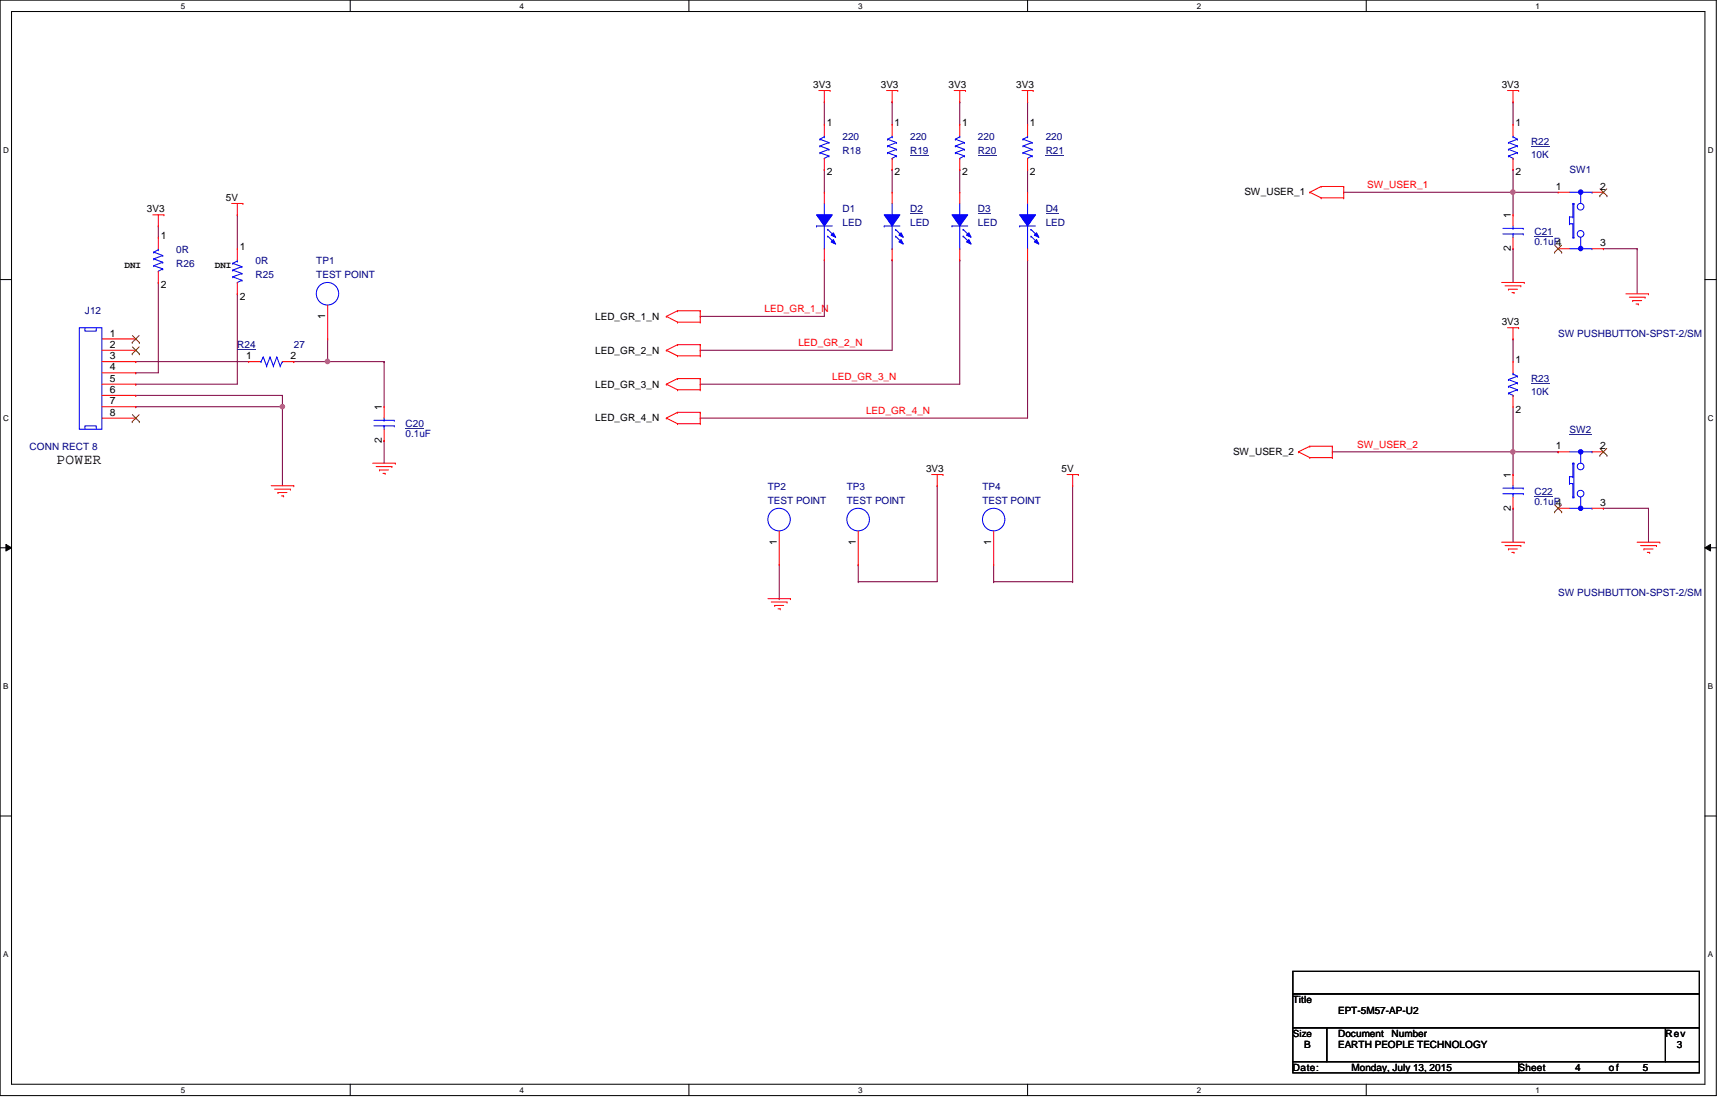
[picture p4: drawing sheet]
<svg xmlns="http://www.w3.org/2000/svg" width="432mm" height="279mm" viewBox="0 0 432 279" stroke-linecap="round" stroke-linejoin="round" font-family="sans-serif">
<path d="M0 0h428.6v273.6h-428.6zM2.9 2.9h422.9v267.8h-422.9z" fill="none" stroke="#000" stroke-width=".25"/>
<g fill="#fff">
<path d="M45.2 .4h1.1v2.2h-1.1z"/>
<path d="M45.2 271.1h1.1v2.2h-1.1z"/>
</g>
<path d="M87.5 0v2.9M87.5 270.7v2.9" fill="none" stroke="#000" stroke-width=".25"/>
<g fill="#fff">
<path d="M129.8 .4h1.1v2.2h-1.1z"/>
<path d="M129.8 271.1h1.1v2.2h-1.1z"/>
</g>
<path d="M172 0v2.9M172 270.7v2.9" fill="none" stroke="#000" stroke-width=".25"/>
<g fill="#fff">
<path d="M214.3 .4h1.1v2.2h-1.1z"/>
<path d="M214.3 271.1h1.1v2.2h-1.1z"/>
</g>
<path d="M256.6 0v2.9M256.6 270.7v2.9" fill="none" stroke="#000" stroke-width=".25"/>
<g fill="#fff">
<path d="M298.9 .4h1.1v2.2h-1.1z"/>
<path d="M298.9 271.1h1.1v2.2h-1.1z"/>
</g>
<path d="M341.2 0v2.9M341.2 270.7v2.9" fill="none" stroke="#000" stroke-width=".25"/>
<g fill="#fff">
<path d="M383.5 .4h1.1v2.2h-1.1z"/>
<path d="M383.5 271.1h1.1v2.2h-1.1z"/>
<path d="M.8 36.3h1.4v2.3h-1.4z"/>
<path d="M426.5 36.3h1.4v2.3h-1.4z"/>
<path d="M.8 103.3h1.4v2.2h-1.4z"/>
<path d="M426.5 103.3h1.4v2.2h-1.4z"/>
</g>
<path d="M0 69.8h2.9M425.8 69.8h2.8" fill="none" stroke="#000" stroke-width=".25"/>
<g fill="#fff">
<path d="M.8 170.2h1.3v2.3h-1.3z"/>
<path d="M426.5 170.2h1.3v2.3h-1.3z"/>
</g>
<path d="M0 136.8h2.9M1.5 135.9l1.4 .9-1.4 .8zM425.8 136.8l1.4-.9v1.7zM425.8 136.8h2.8" fill="none" stroke="#000" stroke-width=".25"/>
<path d="M1.5 135.9l1.4 .9-1.4 .8zM425.8 136.8l1.4-.9v1.7z" fill="#000"/>
<g fill="#fff">
<path d="M.8 237.2h1.3v2.2h-1.3z"/>
<path d="M426.5 237.2h1.3v2.2h-1.3z"/>
</g>
<path d="M0 203.8h2.9M425.8 203.8h2.8" fill="none" stroke="#000" stroke-width=".25"/>
<path d="M33.9 101.6h.1M33.9 101.6h36.6M174.9 104.4h.1M174.9 104.4h81.7" fill="none" stroke="#800040" stroke-width=".25"/>
<circle cx="70.5" cy="101.5" r=".55" fill="#f0f"/>
<circle cx="70.5" cy="101.5" r=".55" fill="none" stroke="#f0f" stroke-width=".25"/>
<g fill="none" stroke="#800040" stroke-width=".25">
<path d="M256.6 42.3h.1M256.6 42.3v5.7M33.9 98.7h.1M33.9 98.7h36.6M70.5 98.7h.1M70.5 98.7v22.6M73.4 90.3h.1M73.4 90.3h22.5M95.9 90.3h.1M95.9 90.3v11.3M70.5 101.6h.1M95.9 110h.1"/>
<path d="M95.9 110v5.7M194.6 149.5h.1M194.6 141v8.5"/>
</g>
<circle cx="81.8" cy="90.2" r=".56" fill="#f0f"/>
<circle cx="81.8" cy="90.2" r=".56" fill="none" stroke="#f0f" stroke-width=".25"/>
<path d="M335.6 48h.1M335.6 48h42.3M377.9 62.1h.1M377.9 62.1v8.4M33.9 90.3h.1M33.9 90.3h28.2" fill="none" stroke="#800040" stroke-width=".25"/>
<circle cx="377.8" cy="48" r=".56" fill="#f0f"/>
<circle cx="377.8" cy="48" r=".56" fill="none" stroke="#f0f" stroke-width=".25"/>
<g fill="none" stroke="#800040" stroke-width=".25">
<path d="M205.9 25.4h.1M205.9 25.4v5.7M222.8 25.4h.1M222.8 25.4v5.7M239.7 25.4h.1M239.7 25.4v5.7M256.6 25.4h.1M256.6 25.4v5.7M377.9 25.4h.1M377.9 25.4v5.7M39.5 56.4h.1M39.5 56.4v2.9"/>
<path d="M59.3 53.6h.1M59.3 53.6v8.5M205.9 42.3h.1M205.9 42.3v5.7M222.8 42.3h.1M222.8 42.3v5.7M239.7 42.3h.1M239.7 42.3v5.7M377.9 48h.1M377.9 42.3h.1M377.9 42.3v5.7M377.9 48h11.2"/>
<path d="M39.5 70.5h.1M39.5 70.5v22.6h-5.6M59.3 73.4h.1M59.3 73.4v22.5h-25.4M174.9 79h.1M205.9 64.9h.1M205.9 64.9v14.1h-31M222.8 64.9h.1M222.8 64.9v22.6h-47.9M239.7 64.9h.1M239.7 64.9v31h-64.8M256.6 64.9h.1"/>
<path d="M256.6 64.9v39.5M400.4 62.1h.1M400.4 62.1h8.5M408.9 62.1h.1M408.9 62.1v11.3M33.9 93.1h.1M33.9 95.9h.1M81.8 90.3h.1M81.8 84.6v5.7M174.9 87.5h.1M174.9 95.9h.1M377.9 84.6h.1"/>
<path d="M377.9 84.6v5.7M332.7 112.8h.1M332.7 112.8h56.4M377.9 112.8h.1M377.9 101.6v11.2M389.1 112.8h.1M234.1 121.3h.1M234.1 121.3v23.9h-19.8M267.9 121.3v23.9M377.9 126.9h.1M377.9 126.9v8.5M400.4 126.9h.1"/>
<path d="M400.4 126.9h11.3M411.7 126.9h.1M411.7 126.9v8.5M214.3 145.2h.1M248.2 145.2h.1M248.2 145.2h19.7M248.2 141v4.2M267.9 145.2h.1"/>
</g>
<circle cx="377.8" cy="112.8" r=".56" fill="#f0f"/>
<circle cx="377.8" cy="112.8" r=".56" fill="none" stroke="#f0f" stroke-width=".25"/>
<path d="M377.9 48h.1M377.9 48v5.6M377.9 118.5h.1M377.9 112.8v5.7M214.3 141h.1M214.3 141v4.2" fill="none" stroke="#800040" stroke-width=".25"/>
<g fill="none" stroke="#f00" stroke-width=".25">
<path d="M204.5 22.6h2.8M205.9 25.4h.1M205.9 31.1h.1M205.9 22.6v2.8M205.9 31.1v2.8M205.9 39.5v2.8M207.3 22.6h.1M221.4 22.6h2.8M222.8 25.4h.1M222.8 22.6v2.8M224.2 22.6h.1M238.3 22.6h2.8"/>
<path d="M239.7 25.4h.1M239.7 31.1h.1M239.7 22.6v2.8M239.7 31.1v2.8M239.7 39.5v2.8M241.1 22.6h.1M255.2 22.6h2.8M256.6 25.4h.1M256.6 22.6v2.8M258 22.6h.1M376.5 22.6h2.8M377.9 25.4h.1"/>
<path d="M377.9 22.6v2.8M379.3 22.6h.1M38.1 53.6h2.8M39.5 56.4h.1M39.5 53.6v2.8M40.9 53.6h.1M57.9 50.8h2.8M59.3 53.6h.1M59.3 50.8v2.8M60.7 50.8h.1M205.9 42.3h.1M239.7 42.3h.1"/>
<path d="M327.1 48h.1M327.1 48l2.8 1.4M329.9 46.6h.1M329.9 49.4h.1M329.9 46.6l-2.8 1.4M329.9 46.6h5.7M329.9 49.4h5.7M335.6 46.6h.1M335.6 49.4h.1M335.6 46.6v2.8M59.3 73.4h.1M59.3 62.1h.1"/>
<path d="M59.3 62.1v2.8M59.3 70.5v2.9M166.4 79h.1M166.4 79l2.8 1.4M169.2 77.6h.1M169.2 77.6l-2.8 1.4M169.2 77.6h5.7M174.9 77.6h.1M174.9 77.6v2.8M375 70.5h5.7M375.9 71.4h3.9M376.7 72.2h.1"/>
<path d="M376.7 72.2h2.3M377.6 73.1h.5M378.1 73.1h.1M379.8 71.4h.1M380.7 70.5h.1M406.1 73.4h5.6M406.9 74.2h3.9M407.8 75.1h.1M407.8 75.1h2.2M408.6 75.9h.6M409.2 75.9h.1M410.8 74.2h.1"/>
<path d="M411.7 73.4h.1M62.1 90.3h.1M62.1 90.3h2.8M70.5 90.3h2.9M73.4 90.3h.1M166.4 87.5h.1M166.4 95.9h.1M166.4 87.5l2.8 1.4M166.4 95.9l2.8 1.4M169.2 80.4h.1M169.2 86.1h.1M169.2 88.9h.1"/>
<path d="M169.2 94.5h.1M169.2 97.3h.1M169.2 80.4h5.7M169.2 86.1l-2.8 1.4M169.2 86.1h5.7M169.2 88.9h5.7M169.2 94.5l-2.8 1.4M169.2 94.5h5.7M169.2 97.3h5.7M174.9 80.4h.1M174.9 86.1h.1M174.9 88.9h.1"/>
<path d="M174.9 94.5h.1M174.9 97.3h.1M174.9 86.1v2.8M174.9 94.5v2.8M376.5 81.8h2.8M377.9 84.6h.1M377.9 81.8v2.8M379.3 81.8h.1M93.1 115.7h5.6M93.9 116.5h4M94.8 117.3h.1M94.8 117.3h2.2"/>
<path d="M95.6 118.2h.6M96.2 118.2h.1M97.9 116.5h.1M98.7 115.7h.1M166.4 104.4h.1M166.4 104.4l2.8 1.4M169.2 103h.1M169.2 105.8h.1M169.2 103l-2.8 1.4M169.2 103h5.7M169.2 105.8h5.7M174.9 103h.1"/>
<path d="M174.9 105.8h.1M174.9 103v2.8M232.7 118.5h2.8M234.1 118.5v2.8M235.5 118.5h.1M266.5 118.5h2.8M267.9 118.5v2.8M269.3 118.5h.1M324.3 112.8h.1M324.3 112.8l2.8 1.5M327.1 111.4h.1M327.1 114.3h.1"/>
<path d="M327.1 111.4l-2.8 1.4M327.1 111.4h5.6M327.1 114.3h5.6M332.7 111.4h.1M332.7 114.3h.1M332.7 111.4v2.9M67.7 121.3h5.7M68.6 122.1h3.9M69.4 123h.1M69.4 123h2.3M70.3 123.8h.5M70.8 123.8h.1"/>
<path d="M72.5 122.1h.1M73.4 121.3h.1M234.1 121.3h.1M248.2 132.6v8.4M267.9 121.3h.1M375 135.4h5.7M375.9 136.2h3.9M376.7 137.1h.1M376.7 137.1h2.3M377.6 137.9h.5M378.1 137.9h.1M379.8 136.2h.1"/>
<path d="M380.7 135.4h.1M408.9 135.4h5.6M409.7 136.2h4M410.5 137.1h.1M410.5 137.1h2.3M411.4 137.9h.6M412 137.9h.1M413.7 136.2h.1M414.5 135.4h.1M191.8 149.5h5.6M192.6 150.3h4M193.5 151.2h.1"/>
<path d="M193.5 151.2h2.2M194.3 152h.6M194.9 152h.1M196.6 150.3h.1M197.4 149.5h.1M248.2 141h.1"/>
</g>
<path d="M322.9 242.5h101.5v5.7h-101.5zM322.9 248.2h101.5v8.4h-101.5zM322.9 256.6h8.4v8.5h-8.4zM331.3 256.6h84.6v8.5h-84.6zM415.9 256.6h8.5v8.5h-8.5zM322.9 265.1h56.4v2.8h-56.4zM379.3 265.1h45.1v2.8h-45.1z" fill="none" stroke="#000" stroke-width=".25"/>
<g fill="none" stroke="#00f" stroke-width=".25">
<path d="M204.8 34.8h.1M204.8 36.4h.1M204.8 38.1h.1M204.8 34.8l2.2 .8M204.8 36.4l2.2 .9M204.8 38.1l2.2 .8M205.9 39.5h.1M205.9 34.2h.1M205.9 34.2l-1.1 .6M205.9 33.9v.3M207 35.6h.1M207 37.3h.1"/>
<path d="M207 38.9h.1M207 35.6l-2.2 .8M207 37.3l-2.2 .8M207 38.9l-1.1 .6M238.6 34.8h.1M238.6 36.4h.1M238.6 38.1h.1M238.6 34.8l2.2 .8M238.6 36.4l2.2 .9M238.6 38.1l2.2 .8M239.7 39.5h.1M239.7 34.2h.1"/>
<path d="M239.7 34.2l-1.1 .6M239.7 33.9v.3M240.8 35.6h.1M240.8 37.3h.1M240.8 38.9h.1M240.8 35.6l-2.2 .8M240.8 37.3l-2.2 .8M240.8 38.9l-1.1 .6M237.7 56.4h.1M237.7 56.4h4M239.7 53.6h.1M239.7 50.8v2.8"/>
<path d="M239.7 56.4v5.7M58.1 65.7h.1M58.1 67.4h.1M58.1 69.1h.1M58.1 65.7l2.3 .9M58.1 67.4l2.3 .9M58.1 69.1l2.3 .9M59.3 70.5h.1M59.3 65.2h.1M59.3 65.2l-1.2 .5M59.3 64.9v.3M60.4 66.6h.1"/>
<path d="M60.4 68.3h.1M60.4 70h.1M60.4 66.6l-2.3 .8M60.4 68.3l-2.3 .8M60.4 70l-1.1 .5M239.7 62.1h.1M64.9 90.3h.3M65.2 90.3h.1M65.7 89.2h.1M65.7 89.2l-.5 1.1M65.7 89.2l.9 2.2M66.6 91.4h.1"/>
<path d="M67.4 89.2h.1M67.4 89.2l-.8 2.2M67.4 89.2l.9 2.2M68.3 91.4h.1M69.1 89.2h.1M69.1 89.2l-.8 2.2M69.1 89.2l.9 2.2M70 91.4h.1M70.5 90.3h.1M70.5 90.3l-.5 1.1"/>
<circle cx="248.1" cy="129.7" r="2.81"/>
</g>
<path d="M244.2 38.7h4.6M59.3 87.2h4.6" fill="none" stroke="#000080" stroke-width=".25"/>
<path d="M237.7 53.6h4l-2 2.8z" fill-rule="evenodd" fill="#00f"/>
<path d="M237.7 53.6h4l-2 2.8z" fill="none" stroke="#00f" stroke-width=".25"/>
<path d="M242 59.8l.5 1.2-1.1-.6z" fill-rule="evenodd" fill="#00f"/>
<path d="M242 59.8l.5 1.2-1.1-.6z" fill="none" stroke="#00f" stroke-width=".25"/>
<path d="M242 58.1l.5 1.2-1.1-.6z" fill-rule="evenodd" fill="#00f"/>
<g fill="none" stroke="#00f" stroke-width=".25">
<path d="M255.5 34.8h.1M255.5 36.4h.1M255.5 38.1h.1M255.5 34.8l2.3 .8M255.5 36.4l2.3 .9M255.5 38.1l2.3 .8M256.6 39.5h.1M256.6 34.2h.1M256.6 34.2l-1.1 .6M256.6 33.9v.3M257.8 35.6h.1M257.8 37.3h.1"/>
<path d="M257.8 38.9h.1M257.8 35.6l-2.3 .8M257.8 37.3l-2.3 .8M257.8 38.9l-1.2 .6M240.5 57.3h.1M240.5 59h.1M240.5 57.3l1.7 1.7M240.5 59l1.7 1.7M242 58.1l.5 1.2-1.1-.6zM254.6 56.4h.1M254.6 56.4h4M256.6 53.6h.1"/>
<path d="M256.6 50.8v2.8M256.6 56.4v5.7M375.3 58.4h5.1M375.3 57h5.1M377.9 57h.1M377.9 58.4h.1M377.9 56.4v.6M377.9 58.4v.9M380.4 58.4h.1M380.4 57h.1M256.6 62.1h.1"/>
<circle cx="214.3" cy="129.7" r="2.82"/>
</g>
<path d="M261.2 38.7h4.6M244.2 53.4h3.2M383.2 59h4.6" fill="none" stroke="#000080" stroke-width=".25"/>
<g fill="none" stroke="#f00" stroke-width=".25">
<path d="M256.6 31.1h.1M256.6 31.1v2.8M256.6 39.5v2.8M239.7 48h.1M239.7 48v2.8M256.6 42.3h.1M377.9 53.6h.1M377.9 53.6v2.8M377.9 59.3v2.8M239.7 64.9h.1M239.7 62.1v2.8M377.9 62.1h.1"/>
<path d="M214.3 132.6v8.4M214.3 141h.1"/>
</g>
<path d="M254.6 53.6h4l-2 2.8z" fill-rule="evenodd" fill="#00f"/>
<path d="M254.6 53.6h4l-2 2.8z" fill="none" stroke="#00f" stroke-width=".25"/>
<path d="M258.9 59.8l.6 1.2-1.2-.6z" fill-rule="evenodd" fill="#00f"/>
<path d="M258.9 59.8l.6 1.2-1.2-.6z" fill="none" stroke="#00f" stroke-width=".25"/>
<path d="M258.9 58.1l.6 1.2-1.2-.6z" fill-rule="evenodd" fill="#00f"/>
<g fill="none" stroke="#00f" stroke-width=".25">
<path d="M257.5 57.3h.1M257.5 59h.1M257.5 57.3l1.7 1.7M257.5 59l1.7 1.7M258.9 58.1l.6 1.2-1.2-.6zM392 55.9h.1M392 54.2h.1M392 55.9h.8M392 54.2v1.7M392 54.2h.8M392 48h5.6M392.8 59.3h.1"/>
<path d="M392.8 55.9h.1M392.8 54.2h.1M392.8 50.8h.1M392.8 59.3h.3M392.8 50.8v3.4M392.8 55.9v3.4M392.8 50.8h.3M393.1 59.3h.1M393.1 50.8h.1M393.1 50.8v8.5M394.8 48h.1M394.8 48v2.8"/>
<path d="M394.8 59.3v2.8M397.6 48h.1M392 62.1h5.6M394.8 62.1h.1M397.6 62.1h.1"/>
<circle cx="394.7" cy="58.4" r=".83"/>
<circle cx="394.7" cy="51.6" r=".83"/>
</g>
<path d="M261.2 53.4h3.2" fill="none" stroke="#000080" stroke-width=".25"/>
<path d="M256.6 48h.1M256.6 48v2.8M256.6 64.9h.1M256.6 62.1v2.8" fill="none" stroke="#f00" stroke-width=".25"/>
<circle cx="394.8" cy="62.1" r=".56" fill="#00f"/>
<circle cx="394.8" cy="62.1" r=".56" fill="none" stroke="#00f" stroke-width=".25"/>
<circle cx="394.8" cy="48" r=".56" fill="#00f"/>
<g fill="none" stroke="#00f" stroke-width=".25">
<path d="M376.7 94.8h.1M376.7 96.5h.1M376.7 98.2h.1M376.7 94.8l2.3 .8M376.7 96.5l2.3 .8M376.7 98.2l1.2 .5M377.9 98.7h.1M377.9 93.4h.1M377.9 93.4l1.1 .5M377.9 93.1v.3M379 93.9h.1M379 95.6h.1"/>
<path d="M379 97.3h.1M379 93.9l-2.3 .9M379 95.6l-2.3 .9M379 97.3l-2.3 .9M392 119h.1M392 119v1.7M392 119h.8M392 112.8h5.6M392.8 119h.1M392.8 115.7h.1M392.8 115.7v3.3M392.8 115.7h.3"/>
<path d="M393.1 115.7h.1M393.1 115.7v8.4M394.8 112.8h.1M394.8 112.8v2.9M397.6 112.8h.1M392 120.7h.1M392 120.7h.8M392 126.9h5.6M392.8 124.1h.1M392.8 120.7h.1M392.8 124.1h.3M392.8 120.7v3.4"/>
<path d="M393.1 124.1h.1M394.8 126.9h.1M394.8 124.1v2.8M397.6 126.9h.1"/>
<circle cx="394.8" cy="48" r=".56"/>
<circle cx="81.8" cy="73.3" r="2.81"/>
<circle cx="394.7" cy="116.5" r=".83"/>
<circle cx="194.6" cy="129.7" r="2.81"/>
<circle cx="394.7" cy="123.2" r=".83"/>
</g>
<g fill="none" stroke="#f00" stroke-width=".25">
<path d="M389.1 48h.1M389.1 48h2.9M397.6 48h2.8M400.4 48h.1M81.8 76.2v8.4M389.1 62.1h.1M389.1 62.1h2.9M397.6 62.1h2.8M400.4 62.1h.1M81.8 84.6h.1M377.9 90.3h.1M377.9 90.3v2.8"/>
<path d="M377.9 98.7v2.9M377.9 101.6h.1M194.6 132.6v8.4M194.6 141h.1"/>
</g>
<path d="M399.5 48.9h.1M399.6 47.2l1.7 1.7M401.3 47.2l-1.8 1.7M401.3 48.9h.1M388.2 63h.1M388.3 61.3l1.7 1.7M390 61.3l-1.8 1.7M390 63h.1" fill="none" stroke="#804000" stroke-width=".25"/>
<path d="M382.4 95.7h4.6" fill="none" stroke="#000080" stroke-width=".25"/>
<circle cx="394.8" cy="126.9" r=".56" fill="#00f"/>
<circle cx="394.8" cy="126.9" r=".56" fill="none" stroke="#00f" stroke-width=".25"/>
<circle cx="394.8" cy="112.8" r=".56" fill="#00f"/>
<g fill="none" stroke="#00f" stroke-width=".25">
<path d="M221.7 34.8h.1M221.7 36.4h.1M221.7 38.1h.1M221.7 34.8l2.2 .8M221.7 36.4l2.2 .9M221.7 38.1l2.2 .8M222.8 39.5h.1M222.8 34.2h.1M222.8 34.2l-1.1 .6M222.8 33.9v.3M223.9 35.6h.1M223.9 37.3h.1"/>
<path d="M223.9 38.9h.1M223.9 35.6l-2.2 .8M223.9 37.3l-2.2 .8M223.9 38.9l-1.1 .6M376.7 35.6h.1M376.7 37.3h.1M376.7 38.9h.1M376.7 35.6l2.3 .8M376.7 37.3l2.3 .8M376.7 38.9l1.2 .6M377.9 39.5h.1M377.9 34.2h.1"/>
<path d="M377.9 34.2l1.1 .6M377.9 33.9v.3M379 34.8h.1M379 36.4h.1M379 38.1h.1M379 34.8l-2.3 .8M379 36.4l-2.3 .9M379 38.1l-2.3 .8M203.9 56.4h.1M203.9 56.4h4M205.9 53.6h.1M205.9 50.8v2.8"/>
<path d="M205.9 56.4v5.7M38.4 62.9h.1M38.4 64.6h.1M38.4 66.3h.1M38.4 62.9l2.2 .9M38.4 64.6l2.2 .9M38.4 66.3l2.2 .8M39.5 67.7h.1M39.5 62.4h.1M39.5 62.4l-1.1 .5M39.5 62.1v.3M40.6 63.8h.1"/>
<path d="M40.6 65.5h.1M40.6 67.1h.1M40.6 63.8l-2.2 .8M40.6 65.5l-2.2 .8M40.6 67.1l-1.1 .6M205.9 62.1h.1M19.8 81.8h5.6v25.4h-5.6zM21.2 81.8v.9h2.8v-.9M21.2 107.2v-.9h2.8v.9M93.4 106.3h5.1M93.4 104.9h5.1M95.9 104.9h.1"/>
<path d="M95.9 106.3h.1M95.9 104.4v.5M95.9 106.3v.9M98.5 106.3h.1M98.5 104.9h.1"/>
<circle cx="394.8" cy="112.8" r=".56"/>
</g>
<path d="M227.3 38.7h4.6M382.4 36.5h4.6M101.3 107h4.6M392 108.4h5.5" fill="none" stroke="#000080" stroke-width=".25"/>
<g fill="none" stroke="#f00" stroke-width=".25">
<path d="M222.8 31.1h.1M222.8 31.1v2.8M222.8 39.5v2.8M377.9 31.1h.1M377.9 31.1v2.8M377.9 39.5v2.8M39.5 59.3h.1M39.5 59.3v2.8M222.8 42.3h.1M377.9 42.3h.1M39.5 70.5h.1M39.5 67.7v2.8"/>
<path d="M25.4 84.6h8.5M25.4 87.5h8.5M25.4 90.3h8.5M25.4 93.1h8.5M25.4 95.9h8.5M25.4 98.7h8.5M33.9 84.6h.1M33.9 87.5h.1M33.9 90.3h.1M33.9 93.1h.1M33.9 95.9h.1M33.9 98.7h.1"/>
<path d="M25.4 101.6h8.5M25.4 104.4h8.5M33.9 101.6h.1M33.9 104.4h.1M95.9 101.6h.1M95.9 110h.1M95.9 101.6v2.8M95.9 107.2v2.8M389.1 112.8h.1M389.1 112.8h2.9M397.6 112.8h2.8M400.4 112.8h.1"/>
<path d="M389.1 126.9h.1M389.1 126.9h2.9M397.6 126.9h2.8M400.4 126.9h.1"/>
</g>
<g fill="none" stroke="#804000" stroke-width=".25">
<path d="M33 85.5h.1M33 88.3h.1M33.1 83.8l1.7 1.7M33.1 86.6l1.7 1.7M34.8 83.8l-1.8 1.7M34.8 86.6l-1.8 1.7M34.8 85.5h.1M34.8 88.3h.1M33 105.3h.1M33.1 103.5l1.7 1.8M34.8 103.5l-1.8 1.8M34.8 105.3h.1"/>
<path d="M399.5 113.7h.1M399.6 112l1.7 1.7M401.3 112l-1.8 1.7M401.3 113.7h.1M388.2 127.8h.1M388.3 126.1l1.7 1.7M390 126.1l-1.8 1.7M390 127.8h.1"/>
</g>
<path d="M203.9 53.6h4l-2 2.8z" fill-rule="evenodd" fill="#00f"/>
<path d="M203.9 53.6h4l-2 2.8z" fill="none" stroke="#00f" stroke-width=".25"/>
<path d="M208.1 59.8l.6 1.2-1.1-.6z" fill-rule="evenodd" fill="#00f"/>
<path d="M208.1 59.8l.6 1.2-1.1-.6z" fill="none" stroke="#00f" stroke-width=".25"/>
<path d="M208.1 58.1l.6 1.2-1.1-.6z" fill-rule="evenodd" fill="#00f"/>
<path d="M206.7 57.3h.1M206.7 59h.1M206.7 57.3l1.7 1.7M206.7 59l1.7 1.7M208.1 58.1l.6 1.2-1.1-.6zM220.8 56.4h.1M220.8 56.4h3.9M222.8 53.6h.1M222.8 50.8v2.8M222.8 56.4v5.7M222.8 62.1h.1" fill="none" stroke="#00f" stroke-width=".25"/>
<path d="M205.9 48h.1M205.9 48v2.8M205.9 64.9h.1M205.9 62.1v2.8" fill="none" stroke="#f00" stroke-width=".25"/>
<path d="M220.8 53.6h3.9l-1.9 2.8z" fill-rule="evenodd" fill="#00f"/>
<path d="M220.8 53.6h3.9l-1.9 2.8z" fill="none" stroke="#00f" stroke-width=".25"/>
<path d="M225 59.8l.6 1.2-1.1-.6z" fill-rule="evenodd" fill="#00f"/>
<path d="M225 59.8l.6 1.2-1.1-.6z" fill="none" stroke="#00f" stroke-width=".25"/>
<path d="M225 58.1l.6 1.2-1.1-.6z" fill-rule="evenodd" fill="#00f"/>
<g fill="none" stroke="#00f" stroke-width=".25">
<path d="M223.6 57.3h.1M223.6 59h.1M223.6 57.3l1.7 1.7M223.6 59l1.7 1.7M225 58.1l.6 1.2-1.1-.6zM375.3 123.3h5.1M375.3 121.9h5.1M377.9 121.9h.1M377.9 123.3h.1M377.9 121.3v.6M377.9 123.3v.8M380.4 123.3h.1"/>
<path d="M380.4 121.9h.1"/>
</g>
<path d="M227.3 53.4h3.2M383.2 123.9h4.6" fill="none" stroke="#000080" stroke-width=".25"/>
<path d="M222.8 48h.1M222.8 48v2.8M222.8 64.9h.1M222.8 62.1v2.8M377.9 118.5h.1M377.9 118.5v2.8M377.9 126.9h.1M377.9 124.1v2.8" fill="none" stroke="#f00" stroke-width=".25"/>
<circle cx="70.5" cy="101.5" r=".55" fill="#f0f"/>
<circle cx="70.5" cy="101.5" r=".55" fill="none" stroke="#f0f" stroke-width=".25"/>
<circle cx="81.8" cy="90.2" r=".56" fill="#f0f"/>
<circle cx="81.8" cy="90.2" r=".56" fill="none" stroke="#f0f" stroke-width=".25"/>
<circle cx="377.8" cy="48" r=".56" fill="#f0f"/>
<circle cx="377.8" cy="48" r=".56" fill="none" stroke="#f0f" stroke-width=".25"/>
<circle cx="377.8" cy="112.8" r=".56" fill="#f0f"/>
<circle cx="377.8" cy="112.8" r=".56" fill="none" stroke="#f0f" stroke-width=".25"/>
<text font-size="3.6" x="14.1" y="115.7">POWER</text>
<g font-size="2.5">
<text x="203.1" y="22.1">3V3</text>
<text x="220" y="22.1">3V3</text>
<text x="236.9" y="22.1">3V3</text>
<text x="253.8" y="22.1">3V3</text>
<text x="375" y="22.1">3V3</text>
<text x="206.5" y="31.4">1</text>
<text x="223.4" y="31.4">1</text>
<text x="240.3" y="31.4">1</text>
<text x="257.2" y="31.4">1</text>
<text x="378.5" y="31.4">1</text>
<text x="206.5" y="43.8">2</text>
<text x="223.4" y="43.8">2</text>
<text x="240.3" y="43.8">2</text>
<text x="257.2" y="43.8">2</text>
<text x="378.5" y="43.8">2</text>
<text x="388.5" y="47.4">1</text>
<text x="399.6" y="47.4">2</text>
<text x="36.7" y="53">3V3</text>
<text x="56.4" y="50.2">5V</text>
<text x="310.8" y="48.8">SW_USER_1</text>
<text x="40.1" y="59.6">1</text>
<text x="377.3" y="54.4" transform="rotate(-90 377.3 54.4)">1</text>
<text x="59.9" y="62.4">1</text>
<text x="377.3" y="62.7" transform="rotate(-90 377.3 62.7)">2</text>
<text x="399.6" y="61.5">3</text>
<text x="40.1" y="72">2</text>
<text x="59.9" y="74.8">2</text>
<text x="81.2" y="79.6" transform="rotate(-90 81.2 79.6)">1</text>
<text x="148.6" y="79.8">LED_GR_1_N</text>
<text x="375" y="81.2">3V3</text>
<text x="27.4" y="84">1</text>
<text x="27.4" y="86.9">2</text>
<text x="27.4" y="89.7">3</text>
<text x="61.5" y="89.7">1</text>
<text x="72.5" y="89.7">2</text>
<text x="148.6" y="88.3">LED_GR_2_N</text>
<text x="27.4" y="92.5">4</text>
<text x="27.4" y="95.3">5</text>
<text x="378.5" y="90.6">1</text>
<text x="27.4" y="98.1">6</text>
<text x="27.4" y="101">7</text>
<text x="148.6" y="96.8">LED_GR_3_N</text>
<text x="27.4" y="103.8">8</text>
<text x="95.3" y="102.4" transform="rotate(-90 95.3 102.4)">1</text>
<text x="148.6" y="105.2">LED_GR_4_N</text>
<text x="378.5" y="103">2</text>
<text x="95.3" y="110.6" transform="rotate(-90 95.3 110.6)">2</text>
<text x="307.9" y="113.7">SW_USER_2</text>
<text x="388.5" y="112.2">1</text>
<text x="399.6" y="112.2">2</text>
<text x="231.3" y="117.9">3V3</text>
<text x="265.1" y="117.9">5V</text>
<text x="377.3" y="119.3" transform="rotate(-90 377.3 119.3)">1</text>
<text x="377.3" y="127.6" transform="rotate(-90 377.3 127.6)">2</text>
<text x="399.6" y="126.3">3</text>
<text x="194" y="136" transform="rotate(-90 194 136)">1</text>
<text x="213.7" y="136" transform="rotate(-90 213.7 136)">1</text>
<text x="247.6" y="136" transform="rotate(-90 247.6 136)">1</text>
<text x="322.9" y="250.4">Title</text>
<text x="334.2" y="253.2">EPT-5M57-AP-U2</text>
<text x="322.9" y="258.9">Size</text>
<text x="325.7" y="261.7">B</text>
<text x="334.2" y="261.7">EARTH PEOPLE TECHNOLOGY</text>
<text x="334.2" y="258.9">Document</text>
<text x="347.5" y="258.9">Number</text>
<text x="415.9" y="258.9">Rev</text>
<text x="418.8" y="261.7">3</text>
<text x="322.9" y="267.3">Date:</text>
<text x="337.5" y="267.3">Monday, July 13, 2015</text>
<text x="379.3" y="267.3">Sheet</text>
<text x="393.4" y="267.3">4</text>
<text x="401.8" y="267.3">of</text>
<text x="410.3" y="267.3">5</text>
</g>
<g font-size="2.5" fill="#000080">
<text x="210.4" y="35">220</text>
<text x="227.3" y="35">220</text>
<text x="244.2" y="35">220</text>
<text x="261.2" y="35">220</text>
<text x="210.4" y="38.4">R18</text>
<text x="227.3" y="38.4">R19</text>
<text x="244.2" y="38.4">R20</text>
<text x="261.2" y="38.4">R21</text>
<text x="382.4" y="36.2">R22</text>
<text x="382.4" y="39.5">10K</text>
<text x="392" y="43.2">SW1</text>
<text x="210.4" y="53">D1</text>
<text x="227.3" y="53">D2</text>
<text x="244.2" y="53">D3</text>
<text x="261.2" y="53">D4</text>
<text x="210.4" y="56.4">LED</text>
<text x="227.3" y="56.4">LED</text>
<text x="244.2" y="56.4">LED</text>
<text x="261.2" y="56.4">LED</text>
<text x="383.2" y="58.7">C21</text>
<text x="44" y="63.2">0R</text>
<text x="383.2" y="61.2">0.1uF4</text>
<text x="44" y="66.6">R26</text>
<text x="63.8" y="69.4">R25</text>
<text x="63.8" y="66">0R</text>
<text x="79" y="66">TP1</text>
<text x="79" y="69.4">TEST POINT</text>
<text x="21.2" y="78.4">J12</text>
<text x="59.3" y="86.9">R24</text>
<text x="73.4" y="86.9">27</text>
<text x="389.1" y="84.1">SW PUSHBUTTON-SPST-2/SM</text>
<text x="382.4" y="95.3">R23</text>
<text x="382.4" y="98.7">10K</text>
<text x="101.3" y="106.6">C20</text>
<text x="7.4" y="112.3">CONN RECT 8</text>
<text x="101.3" y="109.2">0.1uF</text>
<text x="392" y="108">SW2</text>
<text x="191.8" y="122.4">TP2</text>
<text x="191.8" y="125.8">TEST POINT</text>
<text x="211.5" y="122.4">TP3</text>
<text x="211.5" y="125.8">TEST POINT</text>
<text x="245.4" y="122.4">TP4</text>
<text x="245.4" y="125.8">TEST POINT</text>
<text x="383.2" y="123.5">C22</text>
<text x="383.2" y="126.1">0.1uF4</text>
<text x="389.1" y="148.9">SW PUSHBUTTON-SPST-2/SM</text>
</g>
<g font-size="2.5" fill="#f00">
<text x="341.5" y="47">SW_USER_1</text>
<text x="190.9" y="78">LED_GR_1_N</text>
<text x="199.4" y="86.5">LED_GR_2_N</text>
<text x="207.9" y="95">LED_GR_3_N</text>
<text x="216.3" y="103.4">LED_GR_4_N</text>
<text x="338.9" y="111.8">SW_USER_2</text>
</g>
<g font-size="2.3">
<text x="31.1" y="66.8">DNI</text>
<text x="53.6" y="66.8">DNI</text>
</g>
<g font-size="2">
<text x="45.2" y="2.2">5</text>
<text x="129.8" y="2.2">4</text>
<text x="214.3" y="2.2">3</text>
<text x="298.9" y="2.2">2</text>
<text x="383.5" y="2.2">1</text>
<text x=".8" y="38.1">D</text>
<text x="426.5" y="38.1">D</text>
<text x=".8" y="105.1">C</text>
<text x="426.5" y="105.1">C</text>
<text x=".8" y="172">B</text>
<text x="426.5" y="172">B</text>
<text x=".8" y="239">A</text>
<text x="426.5" y="239">A</text>
<text x="45.2" y="272.9">5</text>
<text x="129.8" y="272.9">4</text>
<text x="214.3" y="272.9">3</text>
<text x="298.9" y="272.9">2</text>
<text x="383.5" y="272.9">1</text>
</g>
</svg>
